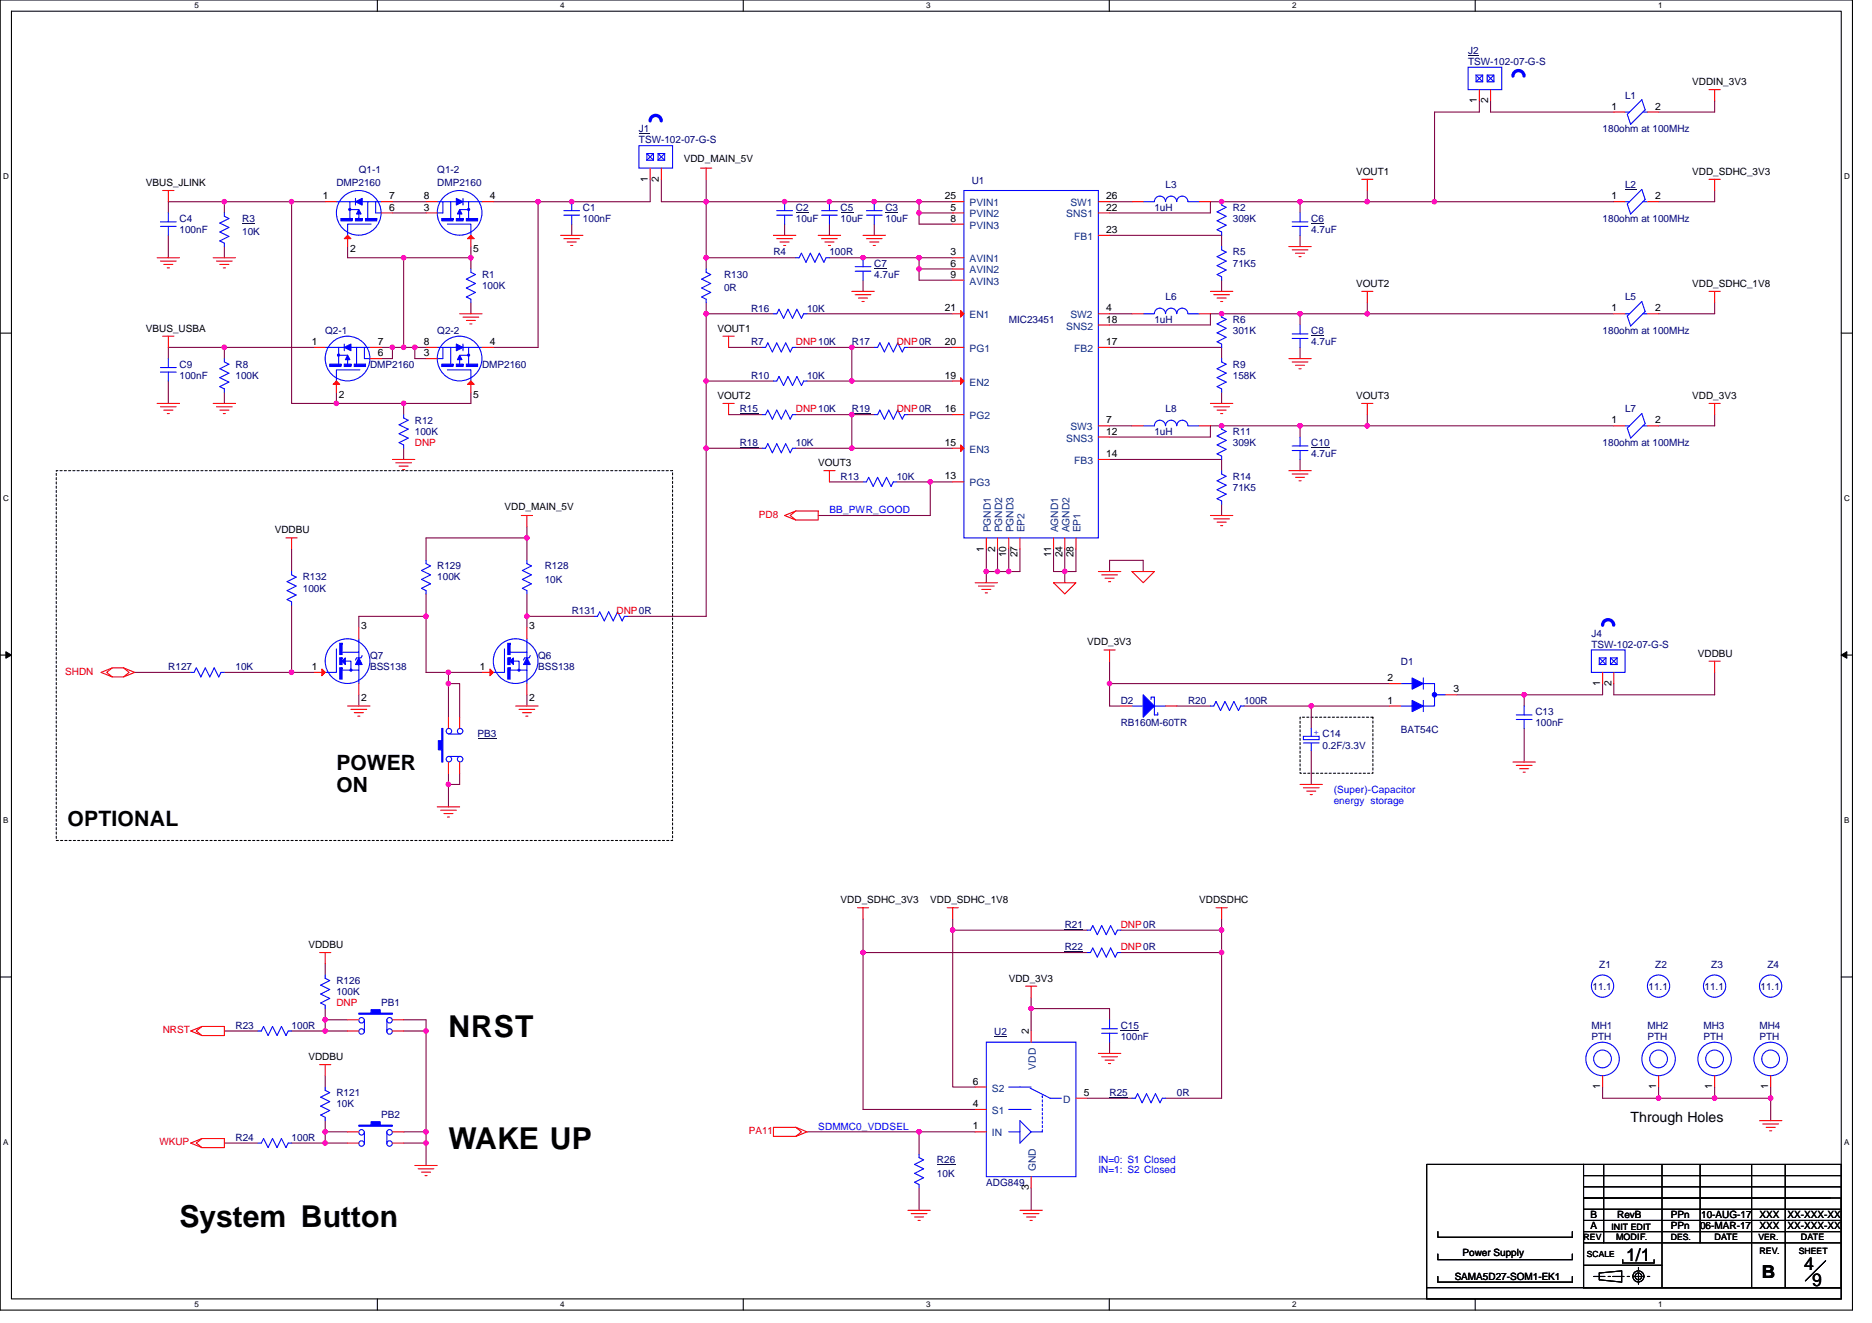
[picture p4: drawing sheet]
<svg xmlns="http://www.w3.org/2000/svg" width="297mm" height="210mm" viewBox="0 0 297 210" stroke-linecap="round" stroke-linejoin="round" font-family="sans-serif">
<path d="M0 0h293.9v207.9h-293.9zM1.8 1.8h290.4v204.3h-290.4z" fill="none" stroke="#000" stroke-width=".17"/>
<g fill="#fff">
<path d="M30.8 .2h.7v1.4h-.7z"/>
<path d="M30.8 206.3h.7v1.4h-.7z"/>
</g>
<path d="M59.9 0v1.8M59.9 206.1v1.8" fill="none" stroke="#000" stroke-width=".17"/>
<g fill="#fff">
<path d="M88.9 .2h.7v1.4h-.7z"/>
<path d="M88.9 206.3h.7v1.4h-.7z"/>
</g>
<path d="M117.9 0v1.8M117.9 206.1v1.8" fill="none" stroke="#000" stroke-width=".17"/>
<g fill="#fff">
<path d="M147 .2h.7v1.4h-.7z"/>
<path d="M147 206.3h.7v1.4h-.7z"/>
</g>
<path d="M176 0v1.8M176 206.1v1.8" fill="none" stroke="#000" stroke-width=".17"/>
<g fill="#fff">
<path d="M205 .2h.7v1.4h-.7z"/>
<path d="M205 206.3h.7v1.4h-.7z"/>
</g>
<path d="M234.1 0v1.8M234.1 206.1v1.8" fill="none" stroke="#000" stroke-width=".17"/>
<g fill="#fff">
<path d="M263.1 .2h.7v1.4h-.7z"/>
<path d="M263.1 206.3h.7v1.4h-.7z"/>
<path d="M.5 27.3h.9v1.4h-.9z"/>
<path d="M292.6 27.3h.9v1.4h-.9z"/>
<path d="M.5 78.4h.9v1.4h-.9z"/>
<path d="M292.6 78.4h.9v1.4h-.9z"/>
</g>
<path d="M0 52.9h1.8M292.2 52.9h1.7" fill="none" stroke="#000" stroke-width=".17"/>
<g fill="#fff">
<path d="M.5 129.5h.8v1.4h-.8z"/>
<path d="M292.6 129.5h.9v1.4h-.9z"/>
</g>
<path d="M0 103.9h1.8M292.2 103.9h1.7" fill="none" stroke="#000" stroke-width=".17"/>
<path d="M.9 103.4l.9 .5-.9 .5zM292.2 103.9l.8-.5v1z" fill="#000" stroke="#000" stroke-width=".16"/>
<g fill="#fff">
<path d="M.5 180.5h.8v1.4h-.8z"/>
<path d="M292.6 180.5h.9v1.4h-.9z"/>
</g>
<g fill="none" stroke="#000" stroke-width=".17">
<path d="M0 155h1.8M292.2 155h1.7M228.2 199v.9h21.3v-.9M228.2 195.4v.9h21.3v-.9M251.3 186.5h40.9M251.3 193.6h40.7M251.3 191.9h40.7M251.3 190.1h39.1M251.3 188.3h40.9M251.3 197.2h40.9M251.3 184.7h-24.9v19.6M251.3 195.4h40.9"/>
<path d="M251.3 184.7h40.9v19.6h-40.9zM251.3 190.1h40.9v14.2h-40.9zM254.5 184.7v12.5M257.5 199.9v.5h5v-.5M263.7 184.7v19.6M269.8 184.7v12.5M277.9 184.7v19.6M283.3 184.7v19.6M226.4 204.3h65.8v1.8h-65.8zM228.2 202.5v.9h21.3v-.9M251.3 200.7h12.4M252.9 202.5h1.8"/>
<path d="M253.8 202l3.5-.4v1.8l-3.5-.3zM255.2 202.5h.3M255.9 202.5h1.8M258.2 202.5h.4M259.1 202.5h1.8M260 201.1v.3M260 202v1.8M261.4 202.5h.4M289.7 200l-3.2 3.2"/>
<circle cx="260" cy="202.5" r=".53"/>
<circle cx="260" cy="202.5" r=".88"/>
</g>
<path d="M8.9 74.7h97.8v58.6h-97.8zM206.3 113.8h11.5v8.9h-11.5z" fill="none" stroke="#000" stroke-width=".17" stroke-dasharray=".3 .3"/>
<g fill="none" stroke="#800040" stroke-width=".17">
<path d="M234.7 16v1.8h-7.1v14.2M236.5 16v1.8h19.6M272.1 16v1.8h-8.9M26.7 37.3v3.6M35.6 32h10.7M35.6 32h-8.9v1.8M35.6 39.1v1.8M35.6 32v1.8M46.3 32h5.3M46.3 32v32h7.1M55.2 39.1v1.8h8.8M62.3 32h5.3"/>
<path d="M62.3 33.8h5.3M74.7 39.1v1.8M78.3 32h7.1M85.4 32v23.1h-7.1M90.7 35.6v1.7M103.2 28.4v3.6h-17.8M104.9 28.4v3.6h7.2M112.1 32h33.7M112.1 28.4v3.6M112.1 32v8.9M124.5 35.6v1.7M131.6 35.6v1.7"/>
<path d="M138.7 35.6v1.7M145.8 32h5.4M145.8 32v1.8M145.8 33.8h5.4M145.8 33.8v1.8h5.4M176.1 37.3h17.7v1.8M176.1 32h3.5M206.3 32h10.7M206.3 32h-14.2v1.8h-16M206.3 37.3v1.8M206.3 32v1.8M217 30.2v1.8"/>
<path d="M217 32h10.6M227.6 32h28.5M272.1 30.2v1.8h-8.9M26.7 56.9v-1.8h8.9v1.8M35.6 55.1h14.2M60.5 55.1h1.8M62.3 55.1h1.7M62.3 55.1v1.8h-1.8M64 40.9v14.2M64 40.9h10.7M64 55.1h1.8M65.8 55.1h1.8"/>
<path d="M65.8 55.1v1.8h1.8M74.7 48v1.8M74.7 40.9v1.8M112.1 49.8v10.7M112.1 40.9v1.8M112.1 48v1.8M112.1 40.9h14.2M112.1 49.8h10.6M115.6 55.1h5.3M126.3 55.1h8.9v5.4M128.1 49.8h23.1M135.2 55.1h3.5"/>
<path d="M136.9 44.5v1.7M144.1 55.1h7.1M145.8 42.7h5.4M145.8 40.9h5.4M145.8 40.9h-14.2M145.8 40.9v1.8M145.8 42.7v1.7h5.4M176.1 49.8h3.5M176.1 55.1h17.7v1.8M193.8 44.5v1.7M206.3 49.8h10.7M206.3 49.8h-14.2v1.8h-16"/>
<path d="M206.3 55.1v1.8M206.3 49.8v1.8M217 48v1.8M217 49.8h39.1M272.1 48v1.8h-8.9M26.7 60.5v3.5M35.6 62.2v1.8M53.4 64h10.6M53.4 62.2v1.8M64 71.1v1.8M64 64v1.8M74.7 62.2v1.8h-10.7"/>
<path d="M112.1 60.5v10.6M112.1 71.1v26.7h-12.5M112.1 71.1h8.8M112.1 60.5h10.6M115.6 65.8h5.3M126.3 65.8h8.9M126.3 71.1h8.9M128.1 60.5h7.1M131.6 76.5h5.3M135.2 60.5h16M135.2 65.8h3.5M135.2 65.8v5.3"/>
<path d="M135.2 71.1h16M142.3 76.5h5.3M144.1 65.8h7.1M147.6 76.5h3.6M147.6 76.5v5.3h-17.8M176.1 67.6h3.5M176.1 72.9h17.7v1.8M193.8 62.2v1.8M206.3 67.6h10.7M206.3 67.6h-14.2v1.7h-16M206.3 72.9v1.8M206.3 67.6v1.7"/>
<path d="M217 65.8v1.8M217 67.6h39.1M272.1 65.8v1.8h-8.9M46.3 96v10.7M46.3 87.1v3.6M67.6 94.2v3.6M67.6 97.8v8.9h3.6M67.6 97.8h-10.7v1.8M83.6 94.2v3.6M83.6 83.6v5.3M83.6 97.8v1.8M83.6 85.3h-16v3.6"/>
<path d="M83.6 97.8h10.7M156.5 87.1v3.6M156.5 90.7h1.8M156.5 90.7v1.8M158.3 87.1v3.6M158.3 90.7h1.8M160.1 87.1v3.6M161.8 87.1v3.6h-1.7M167.2 87.1v3.6h1.7M168.9 87.1v3.6M168.9 90.7v1.8M170.7 87.1v3.6h-1.8"/>
<path d="M176.1 90.7v-1.8h5.3v1.8M193.8 80v1.8M21.4 106.7h8.9M35.6 106.7h14.2M56.9 110.2v1.8M71.2 106.7h5.3M71.2 106.7v1.8M71.2 108.5h1.7v5.3M71.2 108.5v5.3M83.6 110.2v1.8M176.1 104.9v3.6M176.1 108.5v3.5h1.7"/>
<path d="M176.1 108.5h44.4M186.7 112h5.4M197.4 112h10.7M208.1 112v3.6M208.1 119.1v5.4M208.1 112h12.4M231.2 110.2h10.6v1.8M241.8 115.6v5.3M254.3 108.5v1.7h-12.5M272.1 106.7v3.5h-16v-1.7M71.2 122.7v1.8M71.2 124.5v3.5"/>
<path d="M72.9 122.7v1.8h-1.7M51.6 152.9v1.8M136.9 151.1h35.6M136.9 151.1v24.9h17.8M136.9 145.8v5.3M151.2 147.6h21.3M151.2 147.6v24.9h3.5M151.2 145.8v1.8M163.6 158.2v1.8M177.8 151.1h16M193.8 151.1v23.1h-8.8M193.8 147.6v3.5"/>
<path d="M193.8 145.8v1.8h-16M35.6 163.6h5.3M46.3 163.6h5.3M51.6 161.8v1.8M51.6 179.6v1.8M51.6 170.7v1.8M51.6 177.8v1.8M51.6 160v1.8M51.6 161.8h3.6M51.6 163.6h3.6M51.6 179.6h3.6M64 161.8h3.6v1.8"/>
<path d="M64 163.6h3.6M64 179.6h3.6M67.6 163.6v16M67.6 179.6v1.8M128.1 179.6h17.7M145.8 179.6v3.5M145.8 179.6h8.9M163.6 160h12.5v1.8M163.6 160v3.6M172.5 174.2h7.1M176.1 165.4v1.7M254.3 172.5v1.7h8.9"/>
<path d="M263.2 174.2h8.9M263.2 172.5v1.7M272.1 172.5v1.7M272.1 174.2h8.9M281 174.2v3.6M281 172.5v1.7M35.6 181.4h5.3M46.3 181.4h5.3M51.6 181.4h3.6M64 181.4h3.6M67.6 181.4v3.5M145.8 188.5v3.5"/>
<path d="M163.6 188.5v3.5"/>
</g>
<g fill="#f0f" stroke="#f0f" stroke-width=".17">
<circle cx="227.6" cy="32" r=".35"/>
<circle cx="216.9" cy="32" r=".35"/>
<circle cx="206.3" cy="32" r=".35"/>
<circle cx="193.8" cy="32" r=".35"/>
<circle cx="206.3" cy="67.6" r=".35"/>
<circle cx="193.8" cy="67.6" r=".35"/>
<circle cx="145.8" cy="32" r=".35"/>
<circle cx="145.8" cy="33.8" r=".35"/>
<circle cx="136.9" cy="40.9" r=".35"/>
<circle cx="158.3" cy="90.7" r=".35"/>
<circle cx="156.5" cy="90.7" r=".35"/>
<circle cx="160" cy="90.7" r=".35"/>
<circle cx="168.9" cy="90.7" r=".35"/>
<circle cx="135.2" cy="71.1" r=".35"/>
<circle cx="135.2" cy="65.8" r=".35"/>
<circle cx="135.2" cy="60.4" r=".35"/>
<circle cx="135.2" cy="55.1" r=".35"/>
<circle cx="206.3" cy="49.8" r=".35"/>
<circle cx="193.8" cy="49.8" r=".35"/>
<circle cx="216.9" cy="67.6" r=".35"/>
<circle cx="147.6" cy="76.4" r=".35"/>
<circle cx="90.7" cy="32" r=".35"/>
<circle cx="145.8" cy="42.7" r=".35"/>
<circle cx="145.8" cy="40.9" r=".35"/>
<circle cx="241.8" cy="110.2" r=".35"/>
<circle cx="176" cy="108.4" r=".35"/>
<circle cx="208.1" cy="112" r=".35"/>
<circle cx="74.7" cy="40.9" r=".35"/>
<circle cx="85.4" cy="32" r=".35"/>
<circle cx="64" cy="55.1" r=".35"/>
<circle cx="64" cy="40.9" r=".35"/>
<circle cx="65.8" cy="55.1" r=".35"/>
<circle cx="62.3" cy="55.1" r=".35"/>
<circle cx="64" cy="64" r=".35"/>
<circle cx="53.4" cy="64" r=".35"/>
<circle cx="35.6" cy="55.1" r=".35"/>
<circle cx="46.3" cy="32" r=".35"/>
<circle cx="35.6" cy="32" r=".35"/>
<circle cx="281" cy="174.2" r=".35"/>
<circle cx="272.1" cy="174.2" r=".35"/>
<circle cx="263.2" cy="174.2" r=".35"/>
<circle cx="112" cy="32" r=".35"/>
<circle cx="112" cy="40.9" r=".35"/>
<circle cx="67.6" cy="181.3" r=".35"/>
<circle cx="51.6" cy="163.6" r=".35"/>
<circle cx="51.6" cy="181.3" r=".35"/>
<circle cx="67.6" cy="179.6" r=".35"/>
<circle cx="67.6" cy="163.6" r=".35"/>
<circle cx="131.6" cy="32" r=".35"/>
<circle cx="124.5" cy="32" r=".35"/>
<circle cx="138.7" cy="32" r=".35"/>
<circle cx="51.6" cy="179.6" r=".35"/>
<circle cx="112" cy="60.4" r=".35"/>
<circle cx="112" cy="49.8" r=".35"/>
<circle cx="51.6" cy="161.8" r=".35"/>
<circle cx="67.6" cy="97.8" r=".35"/>
<circle cx="71.1" cy="124.4" r=".35"/>
<circle cx="71.1" cy="106.7" r=".35"/>
<circle cx="71.1" cy="108.4" r=".35"/>
<circle cx="83.6" cy="85.3" r=".35"/>
<circle cx="112" cy="71.1" r=".35"/>
<circle cx="83.6" cy="97.8" r=".35"/>
<circle cx="46.3" cy="106.7" r=".35"/>
<circle cx="145.8" cy="179.6" r=".35"/>
<circle cx="193.8" cy="147.6" r=".35"/>
<circle cx="163.6" cy="160" r=".35"/>
<circle cx="193.8" cy="151.1" r=".35"/>
<circle cx="151.2" cy="147.6" r=".35"/>
<circle cx="136.9" cy="151.1" r=".35"/>
<circle cx="216.9" cy="49.8" r=".35"/>
</g>
<g fill="none" stroke="#f00" stroke-width=".17">
<path d="M271.2 14.2h1.8M272.1 14.2v1.8M25.8 30.2h1.8M26.7 30.2v1.8M67.6 32h1.8M67.6 33.8h1.8M74.7 37.3v1.8M76.5 32h1.8M88.9 37.3h3.6M89.5 37.9h2.5M90 38.4h1.4M90.5 38.9h.4"/>
<path d="M111.2 26.7h1.7M112.1 26.7v1.7M122.7 37.3h3.6M123.2 37.9h2.5M123.8 38.4h1.4M124.3 38.9h.4M124.5 32h.1M124.5 35.6h.1M129.8 37.3h3.6M130.4 37.9h2.5M130.9 38.4h1.4M131.4 38.9h.4"/>
<path d="M136.9 37.3h3.6M137.5 37.9h2.5M138 38.4h1.4M138.6 38.9h.3M204.5 39.1h3.6M205 39.6h2.5M216.1 28.4h1.7M217 28.4v1.8M271.2 28.4h1.8M272.1 28.4v1.8M24.9 40.9h3.6M25.5 41.4h2.5"/>
<path d="M25.8 53.3h1.8M26 42h1.4M26.5 42.5h.4M26.7 53.3v1.8M33.8 40.9h3.6M34.4 41.4h2.4M34.9 42h1.4M35.4 42.5h.4M35.6 56.9h.1M72.9 49.8h3.6M73.5 50.3h2.5M74 50.8h1.4"/>
<path d="M74.5 51.4h.4M112.1 48h.1M112.1 42.7h.1M114.7 53.3h1.8M115.6 53.3v1.8M122.7 49.8h.1M128.1 49.8h.1M135.2 46.2h3.5M135.7 46.8h2.5M136.2 47.3h1.5M136.8 47.8h.3M192.1 46.2h3.5"/>
<path d="M192.6 46.8h2.5M193.1 47.3h1.5M193.7 47.8h.3M193.8 56.9h.1M204.5 56.9h3.6M205 57.4h2.5M205.6 40.2h1.4M205.6 58h1.4M206.1 40.7h.4M206.1 58.5h.4M216.1 46.2h1.7M217 46.2v1.8"/>
<path d="M271.2 46.2h1.8M272.1 46.2v1.8M24.9 64h3.6M25.5 64.5h2.5M26 65.1h1.4M26.5 65.6h.4M33.8 64h3.6M34.4 64.5h2.4M34.9 65.1h1.4M35.4 65.6h.4M35.6 62.2h.1M62.3 72.9h3.5"/>
<path d="M62.8 73.4h2.5M63.3 74h1.5M63.9 74.5h.3M114.7 64h1.8M115.6 64v1.8M130.7 74.7h1.8M131.6 74.7v1.8M192.1 64h3.5M192.6 64.5h2.5M193.1 65.1h1.5M193.7 65.6h.3M193.8 62.2h.1"/>
<path d="M193.8 67.6h.1M193.8 72.9h.1M204.5 74.7h3.6M205 75.2h2.5M205.6 75.7h1.4M206.1 76.3h.4M216.1 64h1.7M217 64v1.8M271.2 64h1.8M272.1 64v1.8M45.4 85.3h1.8M46.3 85.3v1.8"/>
<path d="M46.3 90.7h.1M46.3 96h.1M82.7 81.8h1.8M83.6 81.8v1.8M94.3 97.8h.1M99.6 97.8h.1M124.5 81.8l1.8-.7h3.5v1.4h-3.5zM126.3 81.1l-.9 .7 .9 .7M154.7 92.5h3.6M155.3 93h2.5M155.8 93.5h1.4M156.3 94.1h.4"/>
<path d="M167.2 92.5h3.5l-1.8 1.7zM174.3 90.7h3.5M174.8 91.2h2.5M175.3 91.7h1.5M175.9 92.3h.3M179.6 90.7h3.6l-1.8 1.8zM192.1 81.8h3.5M192.6 82.3h2.5M193.1 82.8h1.5M193.7 83.4h.3M17.8 106l-.9 .7 .9 .7-1.8-.7 1.8-.7h1.8M19.6 106l.9 .7-.9 .7"/>
<path d="M19.6 106l1.8 .7-1.8 .7h-1.8M55.2 112h3.5M55.7 112.5h2.5M56.2 113.1h1.5M56.8 113.6h.3M81.8 112h3.6M82.4 112.5h2.5M82.9 113.1h1.4M83.4 113.6h.4M175.2 103.1h1.7M176.1 103.1v1.8M220.5 112h1.8"/>
<path d="M220.5 108.5h1.8M229.4 110.2h1.8M271.2 104.9h1.8M272.1 104.9v1.8M69.4 128h3.5M69.9 128.5h2.5M70.4 129.1h1.5M71 129.6h.3M206.3 124.5h3.5M206.8 125h2.5M207.3 125.5h1.5M207.9 126.1h.3"/>
<path d="M240.1 120.9h3.5M240.6 121.4h2.5M241.1 122h1.5M241.7 122.5h.3M50.7 151.1h1.8M51.6 151.1v1.8M51.6 154.7h.1M136.1 144h1.7M136.9 144v1.8M150.3 144h1.8M151.2 144v1.8M162.7 156.5h1.8"/>
<path d="M163.6 156.5v1.7M193 144h1.7M193.8 144v1.8M30.3 163.6l1.7-.7h3.6v1.4h-3.6zM32 162.9l-.8 .7 .8 .7M40.9 163.6h.1M46.3 163.6h.1M50.7 168.9h1.8M51.6 160h.1M51.6 168.9v1.8M126.3 178.9l.9 .7-.9 .7M126.3 178.9l1.8 .7-1.8 .7"/>
<path d="M126.3 178.9h-3.6v1.4h3.6M154.7 172.5h1.8M154.7 176h1.8M154.7 179.6h1.8M163.6 163.6v1.8M170.7 174.2h1.8M174.3 167.1h3.5M174.8 167.7h2.5M175.3 168.2h1.5M175.9 168.7h.3M176.1 161.8h.1M176.1 165.4h.1"/>
<path d="M272.1 170.7v1.8M279.2 177.8h3.5M279.7 178.3h2.5M280.2 178.9h1.5M280.8 179.4h.3M30.3 181.4l1.7-.8h3.6v1.5h-3.6zM32 180.6l-.8 .8 .8 .7M65.8 184.9h3.6M66.4 185.4h2.5M66.9 186h1.4M67.4 186.5h.4M144.1 192h3.5"/>
<path d="M144.6 192.6h2.5M145.1 193.1h1.5M145.7 193.6h.3M161.8 192h3.6M162.4 192.6h2.5M162.9 193.1h1.4M163.4 193.6h.4M163.6 186.7v1.8"/>
</g>
<g fill="none" stroke="#00f" stroke-width=".17">
<path d="M69.4 32h2.1v2.7M70.3 32v1.8h-.9M71 35.6h3.7v1.7M71.5 32h.9M72.9 34v.7M72.9 33.3h1.3M73.5 31.5v1M73.5 32h.9M74.4 33.4v1.3M76.5 32h-2.1v1.1M123.3 34.1h2.4M123.3 33.4h2.4"/>
<path d="M124.5 32v1.4M124.5 34.1v1.5M257.8 32h.8M258.2 32.4l2.3-2.3 .5 1.5-2.3 2.4zM260.7 32h.7M35.6 56.9v.5l.7 .4-1.4 .7 1.4 .7-1.4 .7 1.4 .7-1.4 .7 .7 .4v.5M112.1 42.7v.5l.7 .4-1.5 .7 1.5 .7-1.5 .7 1.5 .7-1.5 .7 .8 .4v.5M122.7 49.8h.6l.3-.7 .7 1.4 .7-1.4 .7 1.4 .7-1.4 .8 1.4 .3-.7h.6M193.8 56.9v.5l.8 .4-1.5 .7 1.5 .7-1.5 .7 1.5 .7-1.5 .7 .7 .4v.5M193.8 67.6v.5l.8 .4-1.5 .7 1.5 .7-1.5 .7 1.5 .7-1.5 .7 .7 .4v.5M46.3 90.7v.5l.7 .4-1.5 .7 1.5 .7-1.5 .7 1.5 .7-1.5 .7 .8 .4v.5M94.3 97.8h.5l.4-.7 .7 1.4 .7-1.4 .7 1.4 .7-1.4 .7 1.4 .4-.7h.5"/>
<path d="M222.3 112h1.8M222.3 108.5h1.8M225.8 111.1v1.8M225.8 107.6v1.7M225.8 108.5h1.8v3.5h-1.8M227.6 110.2h1.8M51.6 154.7v.5l.7 .4-1.4 .7 1.4 .7-1.4 .7 1.4 .7-1.4 .7 .7 .4v.5M40.9 163.6h.6l.3-.7 .7 1.4 .7-1.4 .8 1.4 .7-1.4 .7 1.4 .3-.7h.6M156.5 165.4h14.2v21.3h-14.2zM160.1 172.5h3.5M160.1 176h3.5M160.1 179.6h1.7"/>
<path d="M161.8 177.8l1.8 1.8-1.8 1.8zM163.4 172.6l3.2 1.6h1.8M163.6 179.6h1.8M163.6 172.5h.1M174.8 163.9h2.5M174.8 163.2h2.5M176.1 161.8v1.4M176.1 163.9v1.5"/>
<circle cx="72.9" cy="33.8" r="3.5"/>
<circle cx="263.2" cy="156.5" r="1.77"/>
<circle cx="272.1" cy="168" r="1.41"/>
<circle cx="272.1" cy="168" r="2.66"/>
</g>
<path d="M165.4 179.6v-5.7M165.4 173.9h.1" fill="none" stroke="#00f" stroke-width=".17" stroke-dasharray=".3 .3"/>
<path d="M126.3 33.6h2M157.8 164.5h2M177.8 163.4h3" fill="none" stroke="#000080" stroke-width=".16"/>
<path d="M254.3 99.2a.88 .88 0 0 1 .9-.9 .88 .88 0 0 1 .8 .9" fill="none" stroke="#00f" stroke-width=".53"/>
<g fill="#00f" stroke="#00f" stroke-width=".17">
<path d="M224.1 111.1l1.7 .9-1.7 .9z" fill-rule="evenodd"/>
<path d="M224.1 107.6l1.7 .9-1.7 .8z" fill-rule="evenodd"/>
<path d="M72.9 33.3l.4 .7h-.7z" fill-rule="evenodd"/>
<path d="M70.1 34.7v.3h1.8v-.3z" fill-rule="evenodd"/>
<path d="M74 34.7v.3h1.8v-.3z" fill-rule="evenodd"/>
<path d="M72.4 34.7v.3h1.1v-.3z" fill-rule="evenodd"/>
<path d="M72.4 31.5l1.1 .5-1.1 .5z" fill-rule="evenodd"/>
<circle cx="227.6" cy="110.2" r=".35"/>
<circle cx="74.4" cy="33.2" r=".17"/>
</g>
<path d="M74.2 37.9l.5-.6 .5 .6z" fill="#f00" stroke="#f00" stroke-width=".17"/>
<path d="M257.8 30h1.8v.1h-1.8z" fill="#000080"/>
<path d="M256.1 17.8h1.7M261.4 17.8h1.8M206.3 33.8h.1M206.3 37.3h.1M256.1 32h1.7M261.4 32h1.8M172.5 147.6h.1M177.8 147.6h.1M254.3 170.7v1.8" fill="none" stroke="#f00" stroke-width=".17"/>
<g fill="none" stroke="#00f" stroke-width=".17">
<path d="M257.8 17.8h.8M258.2 18.1l2.3-2.3 .5 1.6-2.3 2.3zM260.7 17.8h.7M101.4 23.1h5.3v3.6h-5.3zM102.6 24.4l1.1 1M102.6 24.4h1.1v1h-1.1zM103.7 24.4l-1.1 1M104.4 24.4h1.1v1h-1.1zM104.4 24.4l1.1 1M105.5 24.4l-1.1 1M205 35.9h2.5M205 35.2h2.5"/>
<path d="M206.3 33.8v1.4M206.3 35.9v1.4M172.5 147.6h.5l.4-.7 .7 1.4 .7-1.4 .7 1.4 .7-1.4 .8 1.4 .3-.7h.5"/>
<circle cx="254.3" cy="168" r="1.41"/>
<circle cx="254.3" cy="168" r="2.66"/>
</g>
<path d="M208.1 35.4h2M168.9 147.4h3" fill="none" stroke="#000080" stroke-width=".16"/>
<path d="M101.4 21.1h1.7v.2h-1.7z" fill="#000080"/>
<g fill="none" stroke="#f00" stroke-width=".17">
<path d="M26.7 33.8h.1M26.7 37.3h.1M35.6 39.1h.1M35.6 33.8h.1M51.6 32h1.8M55.2 37.3v1.8M60.5 32h1.8M60.5 33.8h1.8M103.2 26.7v1.7M104.9 26.7v1.7M138.7 32h.1M138.7 35.6h.1"/>
<path d="M151.2 32h1.7M151.2 33.8h1.7M151.2 35.6h1.7M174.3 32h1.8M174.3 33.8h1.8M174.3 37.3h1.8M193.8 39.1h.1M193.8 32h.1M193.8 37.3h.1M26.7 56.9h.1M67.6 55.1h1.8M67.6 56.9h1.8"/>
<path d="M76.5 55.1h1.8M126.3 40.9h.1M131.6 40.9h.1M136.9 40.9h.1M136.9 44.4h.1M138.7 55.1h.1M144.1 55.1h.1M151.2 40.9h1.7M151.2 42.7h1.7M151.2 44.4h1.7M151.2 55.1h1.7M151.2 49.8h1.7"/>
<path d="M174.3 49.8h1.8M174.3 51.6h1.8M174.3 55.1h1.8M179.6 49.8h1.8M190.3 49.8h1.8M193.8 49.8h.1M193.8 55.1h.1M193.8 44.4h.1M206.3 51.6h.1M206.3 55.1h.1M26.7 60.5h.1M74.7 60.5v1.7"/>
<path d="M122.7 60.5h.1M128.1 60.5h.1M136.9 76.5h.1M138.7 65.8h.1M142.3 76.5h.1M144.1 65.8h.1M151.2 65.8h1.7M151.2 76.5h1.7M151.2 60.5h1.7M151.2 71.1h1.7M174.3 67.6h1.8M174.3 69.3h1.8"/>
<path d="M174.3 72.9h1.8M179.6 67.6h1.8M190.3 67.6h1.8M56.9 99.6v1.7M67.6 88.9h.1M67.6 94.2h.1M83.6 94.2h.1M83.6 88.9h.1M83.6 99.6v1.7M156.5 85.3v1.8M158.3 85.3v1.8M160.1 85.3v1.8"/>
<path d="M161.8 85.3v1.8M167.2 85.3v1.8M168.9 85.3v1.8M170.7 85.3v1.8M49.8 106.7h1.8M56.9 108.5v1.7M76.5 106.7h1.8M83.6 108.5v1.7M208.1 115.6h.1M208.1 119.1h.1M254.3 106.7v1.8M256.1 106.7v1.8"/>
<path d="M51.6 172.5h.1M51.6 177.8h.1M179.6 174.2h.1M185 174.2h.1M263.2 170.7v1.8M281 170.7v1.8M40.9 181.4h.1M46.3 181.4h.1"/>
</g>
<g fill="none" stroke="#00f" stroke-width=".17">
<path d="M233 10.7h5.3v3.5h-5.3zM234.2 11.9l1.1 1.1M234.2 11.9h1.1v1.1h-1.1zM235.3 11.9l-1.1 1.1M236 11.9h1v1.1h-1zM236 11.9l1 1.1M237 11.9l-1 1.1M25.5 35.9h2.5M25.5 35.2h2.5M26.7 33.8v1.4M26.7 35.9v1.4M35.6 33.8v.5l.7 .4-1.4 .7 1.4 .7-1.4 .7 1.4 .7-1.4 .7 .7 .4v.5"/>
<path d="M53.4 32h2.1v1.1M55.5 33.4v1.3M55.5 32h.9M55.7 33.3h1.2M56.4 31.5v1M56.9 34v.7M57.5 32h.9M58.9 35.6h-3.7v1.7M59.6 32v1.8h.9M60.5 32h-2.1v2.7M137.5 34.1h2.5M137.5 33.4h2.5"/>
<path d="M138.7 32v1.4M138.7 34.1v1.5M152.9 30.2h21.4v55.1h-21.4zM193.8 39.1v.5l.8 .4-1.5 .7 1.5 .7-1.5 .7 1.5 .7-1.5 .8 .7 .3v.6M193.8 32v.5l.8 .4-1.5 .7 1.5 .7-1.5 .7 1.5 .7-1.5 .7 .7 .4v.5M25.5 59h2.5M25.5 58.3h2.5M26.7 56.9v1.4M26.7 59v1.5M69.4 55.1h2.1v2.7M70.3 55.1v1.8h-.9M71 58.7h3.7v1.8"/>
<path d="M71.5 55.1h.9M72.9 57.1v.7M72.9 56.4h1.3M73.5 54.6v1M73.5 55.1h.9M74.4 56.5v1.3M76.5 55.1h-2.1v1.1M126.3 40.9h.5l.4-.7 .7 1.4 .7-1.4 .7 1.4 .7-1.4 .7 1.4 .4-.7h.5M135.7 43h2.5M135.7 42.3h2.5M136.9 40.9v1.4M136.9 43v1.5"/>
<path d="M138.7 55.1h.6l.3-.7 .7 1.4 .7-1.4 .7 1.4 .7-1.4 .8 1.4 .3-.7h.6M181.4 49.8h1.8M183.2 49.8a.88 .88 0 0 1 .9-.9 .88 .88 0 0 1 .8 .9 .89 .89 0 0 1 .9-.9 .89 .89 0 0 1 .9 .9 .89 .89 0 0 1 .9-.9 .89 .89 0 0 1 .9 .9M188.5 49.8h1.8M193.8 49.8v.5l.8 .4-1.5 .7 1.5 .7-1.5 .7 1.5 .7-1.5 .7 .7 .4v.5M205 53.7h2.5M205 53h2.5M206.3 51.6v1.4M206.3 53.7v1.4M122.7 60.5h.6l.3-.8 .7 1.5 .7-1.5 .7 1.5 .7-1.5 .8 1.5 .3-.7h.6M136.9 76.5h.6l.3-.8 .8 1.5 .7-1.5 .7 1.5 .7-1.5 .7 1.5 .3-.7h.6M138.7 65.8h.6l.3-.7 .7 1.4 .7-1.4 .7 1.4 .7-1.4 .8 1.4 .3-.7h.6"/>
<path d="M181.4 67.6h1.8a.88 .88 0 0 1 .8-.9 .88 .88 0 0 1 .9 .8 .89 .89 0 0 1 .9-.8 .89 .89 0 0 1 .9 .8 .9 .9 0 0 1 .9-.8 .9 .9 0 0 1 .9 .9h1.8M67.6 88.9v.5l.7 .4-1.4 .7 1.4 .7-1.4 .7 1.4 .7-1.4 .7 .7 .4v.5M83.6 88.9v.5l.7 .4-1.4 .7 1.4 .7-1.4 .7 1.4 .7-1.4 .7 .7 .4v.5M53.4 103v3.7h-1.8M54.3 106.3h1.2M54.8 104.9h.9v1.3M55.9 106.3h1v2.2M56.9 103.5v.9M56.9 105.4v.9M56.9 101.3v2.2h-2.6M57.5 104l-.2 .4h-.7l-.2 .3M80 103v3.7h-1.7"/>
<path d="M80.9 106.3h1.3M81.5 104.9h.9v1.3M82.5 106.3h1.1v2.2M83.6 103.5v.9M83.6 105.4v.9M83.6 101.3v2.2h-2.7M84.1 104l-.1 .4h-.8l-.1 .3M206.8 117.9h2.5M206.8 116.8h2.5v.5h-2.5zM208.1 117.9v1.2M208.1 115.6v1.2M252.5 103.1h5.3v3.6h-5.3z"/>
<path d="M253.8 104.4h1v1h-1zM253.8 104.4l1 1M254.8 104.4l-1 1M255.5 104.4l1.1 1M255.5 104.4h1.1v1h-1.1zM256.6 104.4l-1.1 1M51.6 172.5v.5l.7 .4-1.4 .7 1.4 .7-1.4 .7 1.4 .7-1.4 .7 .7 .4v.5M179.6 174.2h.5l.4-.7 .7 1.5 .7-1.5 .7 1.5 .7-1.5 .8 1.5 .3-.8h.6M40.9 181.4h.6l.3-.8 .7 1.5 .7-1.5 .8 1.5 .7-1.5 .7 1.5 .3-.7h.6"/>
<circle cx="56.9" cy="33.8" r="3.5"/>
<circle cx="72.9" cy="56.9" r="3.5"/>
<circle cx="55.1" cy="104.9" r="3.5"/>
<circle cx="81.8" cy="104.9" r="3.5"/>
<circle cx="272.1" cy="156.5" r="1.77"/>
<circle cx="263.2" cy="168" r="1.41"/>
<circle cx="263.2" cy="168" r="2.66"/>
<circle cx="280.9" cy="168" r="1.41"/>
<circle cx="281" cy="168" r="2.66"/>
</g>
<g fill="#00f" stroke="#00f" stroke-width=".17">
<path d="M72.9 56.4l.4 .7h-.7z" fill-rule="evenodd"/>
<path d="M70.1 57.8v.3h1.8v-.3z" fill-rule="evenodd"/>
<path d="M74 57.8v.3h1.8v-.3z" fill-rule="evenodd"/>
<path d="M72.4 57.8v.3h1.1v-.3z" fill-rule="evenodd"/>
<path d="M72.4 54.6l1.1 .5-1.1 .5z" fill-rule="evenodd"/>
<path d="M81.5 104.4v1l-.6-.5z" fill-rule="evenodd"/>
<path d="M80.6 102.1v1.7h.3v-1.7z" fill-rule="evenodd"/>
<path d="M80.6 106v1.7h.3v-1.7z" fill-rule="evenodd"/>
<path d="M80.6 104.4v1h.3v-1z" fill-rule="evenodd"/>
<path d="M83.6 104.4l.5 1h-1z" fill-rule="evenodd"/>
<path d="M54.8 104.4v1l-.5-.5z" fill-rule="evenodd"/>
<path d="M53.9 102.1v1.7h.4v-1.7z" fill-rule="evenodd"/>
<path d="M53.9 106v1.7h.4v-1.7z" fill-rule="evenodd"/>
<path d="M53.9 104.4v1h.4v-1z" fill-rule="evenodd"/>
<path d="M56.9 104.4l.6 1h-1.1z" fill-rule="evenodd"/>
<path d="M56.9 33.3l.4 .7h-.7z" fill-rule="evenodd"/>
<path d="M58 34.7v.3h1.8v-.3z" fill-rule="evenodd"/>
<path d="M54.1 34.7v.3h1.8v-.3z" fill-rule="evenodd"/>
<path d="M56.4 34.7v.3h1.1v-.3z" fill-rule="evenodd"/>
<path d="M56.4 32l1.1-.5v1z" fill-rule="evenodd"/>
<circle cx="74.4" cy="56.3" r=".17"/>
<circle cx="82.4" cy="106.3" r=".17"/>
<circle cx="55.7" cy="106.3" r=".17"/>
<circle cx="55.5" cy="33.2" r=".17"/>
</g>
<g fill="#f00" stroke="#f00" stroke-width=".17">
<path d="M74.2 61l.5-.5 .5 .5z"/>
<path d="M77.7 106.2l.6 .5-.6 .5z"/>
<path d="M51.1 106.2l.5 .5-.5 .5z"/>
<path d="M152.4 49.3l.5 .5-.5 .5z"/>
<path d="M152.4 59.9l.5 .6-.5 .5z"/>
<path d="M152.4 70.6l.5 .5-.5 .5z"/>
<path d="M54.6 37.9l.6-.6 .5 .6z"/>
</g>
<path d="M38.4 35.4h2.1M140.5 33.6h2M138.7 42.5h2.1M208.1 53.2h2M135.2 65.6h2.9M176.1 174.1h2.9" fill="none" stroke="#000080" stroke-width=".16"/>
<path d="M103.2 19.2a.88 .88 0 0 1 .8-.9 .88 .88 0 0 1 .9 .9M240.1 12.1a.88 .88 0 0 1 .8-.9 .88 .88 0 0 1 .9 .9" fill="none" stroke="#00f" stroke-width=".53"/>
<path d="M233 8.7h1.7v.1h-1.7z" fill="#000080"/>
<g fill="none" stroke="#f00" stroke-width=".17">
<path d="M234.7 14.2v1.8M236.5 14.2v1.8M90.7 32h.1M90.7 35.6h.1M131.6 32h.1M131.6 35.6h.1M179.6 32h1.8M190.3 32h1.8M49.8 55.1h1.8M58.7 55.1h1.8M58.7 56.9h1.8M74.7 42.7h.1"/>
<path d="M74.7 48h.1M120.9 55.1h.1M126.3 55.1h.1M256.1 49.8h1.7M261.4 49.8h1.8M53.4 60.5v1.7M64 65.8h.1M64 71.1h.1M120.9 65.8h.1M120.9 71.1h.1M126.3 65.8h.1M126.3 71.1h.1"/>
<path d="M193.8 74.7h.1M206.3 69.3h.1M206.3 72.9h.1M256.1 67.6h1.7M261.4 67.6h1.8M193.8 80h.1M30.3 106.7h.1M35.6 106.7h.1M71.2 113.8v1.8M72.9 113.8v1.8M177.8 112h1.8M185 112h1.7"/>
<path d="M192.1 112h.1M197.4 112h.1M241.8 112h.1M241.8 115.6h.1M71.2 120.9v1.8M72.9 120.9v1.8M172.5 151.1h.1M177.8 151.1h.1M55.2 179.6h1.7M55.2 161.8h1.7M55.2 163.6h1.7M62.3 179.6h1.7"/>
<path d="M62.3 161.8h1.7M62.3 163.6h1.7M55.2 181.4h1.7M62.3 181.4h1.7M145.8 188.5h.1M145.8 183.1h.1"/>
</g>
<g fill="none" stroke="#00f" stroke-width=".17">
<path d="M89.5 34.1h2.5M89.5 33.4h2.5M90.7 32v1.4M90.7 34.1v1.5M130.4 34.1h2.5M130.4 33.4h2.5M131.6 32v1.4M131.6 34.1v1.5M181.4 32h1.8M188.5 32a.89 .89 0 0 0-.9-.9 .89 .89 0 0 0-.9 .9 .89 .89 0 0 0-.9-.9 .89 .89 0 0 0-.9 .9 .88 .88 0 0 0-.8-.9 .88 .88 0 0 0-.9 .9M188.5 32h1.8M51.6 55.1h2.1v1.1"/>
<path d="M53.7 55.1h.9M53.7 56.5v1.3M53.9 56.4h1.3M54.6 54.6v1M55.2 57.1v.7M55.7 55.1h.9M57.1 58.7h-3.7v1.8M57.8 55.1v1.8h.9M58.7 55.1h-2.1v2.7M74.7 42.7v.5l.7 .4-1.4 .7 1.4 .7-1.4 .7 1.4 .7-1.4 .7 .7 .4v.5M120.9 55.1h.6l.3-.7 .8 1.4 .7-1.4 .7 1.4 .7-1.4 .7 1.4 .3-.7h.6M257.8 49.8h.8"/>
<path d="M258.2 50.1l2.3-2.3 .5 1.6-2.3 2.3zM260.7 49.8h.7M64 65.8v.5l.8 .4-1.5 .7 1.5 .7-1.5 .7 1.5 .7-1.5 .7 .7 .4v.5M120.9 65.8h.6l.3-.7 .8 1.4 .7-1.4 .7 1.4 .7-1.4 .7 1.4 .3-.7h.6M120.9 71.1h.6l.3-.7 .8 1.4 .7-1.4 .7 1.4 .7-1.4 .7 1.4 .3-.7h.6M193.8 74.7v.5l.8 .4-1.5 .7 1.5 .7-1.5 .7 1.5 .7-1.5 .7 .7 .4v.5M205 71.5h2.5M205 70.8h2.5M206.3 69.3v1.5M206.3 71.5v1.4M257.8 67.6h.8M258.2 67.9l2.3-2.3 .5 1.6-2.3 2.3z"/>
<path d="M260.7 67.6h.7M30.3 106.7h.5l.4-.7 .7 1.4 .7-1.4 .7 1.4 .7-1.4 .7 1.4 .4-.7h.5M71.2 116.5h1.9M179.6 112h1.8M182.6 111v-.4h.6v1.4M183.2 112h1.8M183.2 112v1.4h.5v-.3M192.1 112h.5l.4-.7 .7 1.4 .7-1.4 .7 1.4 .7-1.4 .7 1.4 .4-.7h.5M240.6 114.2h2.5M240.6 113.4h2.5M241.8 112v1.4M241.8 114.2v1.4"/>
<path d="M71.2 120h1.9M172.5 151.1h.5l.4-.7 .7 1.4 .7-1.4 .7 1.4 .7-1.4 .8 1.4 .3-.7h.5M57.8 179.6v1.9M57.8 161.8v1.9M61.4 179.6v1.9M61.4 161.8v1.9M145.8 183.1v.6l.8 .3-1.5 .7 1.5 .7-1.5 .8 1.5 .7-1.5 .7 .7 .3v.6"/>
<circle cx="55.1" cy="56.9" r="3.5"/>
<circle cx="71.2" cy="116" r=".43"/>
<circle cx="73" cy="116" r=".43"/>
<circle cx="71.2" cy="120.4" r=".43"/>
<circle cx="73" cy="120.4" r=".43"/>
<circle cx="254.3" cy="156.5" r="1.77"/>
<circle cx="281" cy="156.5" r="1.77"/>
<circle cx="57.4" cy="161.9" r=".43"/>
<circle cx="57.4" cy="179.6" r=".43"/>
<circle cx="57.4" cy="163.6" r=".43"/>
<circle cx="61.8" cy="161.9" r=".43"/>
<circle cx="61.8" cy="179.6" r=".43"/>
<circle cx="61.8" cy="163.6" r=".43"/>
<circle cx="57.4" cy="181.4" r=".43"/>
<circle cx="61.8" cy="181.4" r=".43"/>
</g>
<g fill="#00f" stroke="#00f" stroke-width=".17">
<path d="M55.2 56.4l.3 .7h-.7z" fill-rule="evenodd"/>
<path d="M56.2 57.8v.3h1.8v-.3z" fill-rule="evenodd"/>
<path d="M52.3 57.8v.3h1.8v-.3z" fill-rule="evenodd"/>
<path d="M54.6 57.8v.3h1.1v-.3z" fill-rule="evenodd"/>
<path d="M54.6 55.1l1.1-.5v1z" fill-rule="evenodd"/>
<path d="M56.9 178.5h2v-.5h1.4v.5h2v.2h-5.4z" fill-rule="evenodd"/>
<path d="M70.1 115.6h.2v5.3h-.2v-1.9h-.5v-1.5h.5z" fill-rule="evenodd"/>
<path d="M56.9 160.7h2v-.5h1.4v.5h2v.2h-5.4z" fill-rule="evenodd"/>
<path d="M181.4 110.2l1.8 1.8-1.8 1.8z" fill-rule="evenodd"/>
<circle cx="53.7" cy="56.3" r=".17"/>
</g>
<path d="M52.8 61l.6-.5 .5 .5z" fill="#f00" stroke="#f00" stroke-width=".17"/>
<path d="M133.4 33.6h2M117.4 71h2.9M117.4 65.6h2.9M208.1 71h2.9M75.8 117.2h3M168.9 151h3M148.7 184.8h2.9" fill="none" stroke="#000080" stroke-width=".16"/>
<g fill="#f0f" stroke="#f0f" stroke-width=".17">
<circle cx="227.6" cy="32" r=".35"/>
<circle cx="216.9" cy="32" r=".35"/>
<circle cx="206.3" cy="32" r=".35"/>
<circle cx="193.8" cy="32" r=".35"/>
<circle cx="206.3" cy="67.6" r=".35"/>
<circle cx="193.8" cy="67.6" r=".35"/>
<circle cx="145.8" cy="32" r=".35"/>
<circle cx="145.8" cy="33.8" r=".35"/>
<circle cx="136.9" cy="40.9" r=".35"/>
<circle cx="158.3" cy="90.7" r=".35"/>
<circle cx="156.5" cy="90.7" r=".35"/>
<circle cx="160" cy="90.7" r=".35"/>
<circle cx="168.9" cy="90.7" r=".35"/>
<circle cx="135.2" cy="71.1" r=".35"/>
<circle cx="135.2" cy="65.8" r=".35"/>
<circle cx="135.2" cy="60.4" r=".35"/>
<circle cx="135.2" cy="55.1" r=".35"/>
<circle cx="206.3" cy="49.8" r=".35"/>
<circle cx="193.8" cy="49.8" r=".35"/>
<circle cx="216.9" cy="67.6" r=".35"/>
<circle cx="147.6" cy="76.4" r=".35"/>
<circle cx="90.7" cy="32" r=".35"/>
<circle cx="145.8" cy="42.7" r=".35"/>
<circle cx="145.8" cy="40.9" r=".35"/>
<circle cx="241.8" cy="110.2" r=".35"/>
<circle cx="176" cy="108.4" r=".35"/>
<circle cx="208.1" cy="112" r=".35"/>
<circle cx="74.7" cy="40.9" r=".35"/>
<circle cx="85.4" cy="32" r=".35"/>
<circle cx="64" cy="55.1" r=".35"/>
<circle cx="64" cy="40.9" r=".35"/>
<circle cx="65.8" cy="55.1" r=".35"/>
<circle cx="62.3" cy="55.1" r=".35"/>
<circle cx="64" cy="64" r=".35"/>
<circle cx="53.4" cy="64" r=".35"/>
<circle cx="35.6" cy="55.1" r=".35"/>
<circle cx="46.3" cy="32" r=".35"/>
<circle cx="35.6" cy="32" r=".35"/>
<circle cx="281" cy="174.2" r=".35"/>
<circle cx="272.1" cy="174.2" r=".35"/>
<circle cx="263.2" cy="174.2" r=".35"/>
<circle cx="112" cy="32" r=".35"/>
<circle cx="112" cy="40.9" r=".35"/>
<circle cx="67.6" cy="181.3" r=".35"/>
<circle cx="51.6" cy="163.6" r=".35"/>
<circle cx="51.6" cy="181.3" r=".35"/>
<circle cx="67.6" cy="179.6" r=".35"/>
<circle cx="67.6" cy="163.6" r=".35"/>
<circle cx="131.6" cy="32" r=".35"/>
<circle cx="124.5" cy="32" r=".35"/>
<circle cx="138.7" cy="32" r=".35"/>
<circle cx="51.6" cy="179.6" r=".35"/>
<circle cx="112" cy="60.4" r=".35"/>
<circle cx="112" cy="49.8" r=".35"/>
<circle cx="51.6" cy="161.8" r=".35"/>
<circle cx="67.6" cy="97.8" r=".35"/>
<circle cx="71.1" cy="124.4" r=".35"/>
<circle cx="71.1" cy="106.7" r=".35"/>
<circle cx="71.1" cy="108.4" r=".35"/>
<circle cx="83.6" cy="85.3" r=".35"/>
<circle cx="112" cy="71.1" r=".35"/>
<circle cx="83.6" cy="97.8" r=".35"/>
<circle cx="46.3" cy="106.7" r=".35"/>
<circle cx="145.8" cy="179.6" r=".35"/>
<circle cx="193.8" cy="147.6" r=".35"/>
<circle cx="163.6" cy="160" r=".35"/>
<circle cx="193.8" cy="151.1" r=".35"/>
<circle cx="151.2" cy="147.6" r=".35"/>
<circle cx="136.9" cy="151.1" r=".35"/>
<circle cx="216.9" cy="49.8" r=".35"/>
</g>
<g font-size="4.8">
<text x="71.2" y="164.5">NRST</text>
<text x="71.2" y="182.2">WAKE UP</text>
<text x="28.5" y="194.7">System Button</text>
</g>
<text font-size="3.4" x="10.7" y="131.1">OPTIONAL</text>
<g font-size="3.3">
<text x="53.4" y="122.2">POWER</text>
<text x="53.4" y="125.7">ON</text>
</g>
<g font-size="2.8">
<text x="258" y="200">1/1</text>
<text x="279.5" y="202.8">B</text>
<text x="286.3" y="201.5">4</text>
<text x="287.5" y="204">9</text>
</g>
<text font-size="2.2" x="258.7" y="178.1">Through Holes</text>
<g font-size="1.6" fill="#000080">
<text x="233" y="8.5">J2</text>
<text x="233" y="10.3">TSW-102-07-G-S</text>
<text x="257.8" y="15.6">L1</text>
<text x="101.4" y="21">J1</text>
<text x="101.4" y="22.8">TSW-102-07-G-S</text>
<text x="254.3" y="21">180ohm at 100MHz</text>
<text x="53.4" y="29.5">DMP2160</text>
<text x="56.9" y="27.4">Q1-1</text>
<text x="69.4" y="27.4">Q1-2</text>
<text x="69.4" y="29.5">DMP2160</text>
<text x="154.2" y="29.1">U1</text>
<text x="185" y="29.9">L3</text>
<text x="257.8" y="29.9">L2</text>
<text x="28.5" y="35.2">C4</text>
<text x="38.4" y="35.2">R3</text>
<text x="92.5" y="33.4">C1</text>
<text x="92.5" y="35.2">100nF</text>
<text x="126.3" y="33.4">C2</text>
<text x="126.3" y="35.2">10uF</text>
<text x="133.4" y="33.4">C5</text>
<text x="133.4" y="35.2">10uF</text>
<text x="140.5" y="33.4">C3</text>
<text x="140.5" y="35.2">10uF</text>
<text x="183.2" y="33.4">1uH</text>
<text x="195.6" y="33.4">R2</text>
<text x="195.6" y="35.2">309K</text>
<text x="208.1" y="35.2">C6</text>
<text x="254.3" y="35.2">180ohm at 100MHz</text>
<text x="28.5" y="37">100nF</text>
<text x="38.4" y="37.3">10K</text>
<text x="122.7" y="40.5">R4</text>
<text x="131.6" y="40.5">100R</text>
<text x="195.6" y="40.5">R5</text>
<text x="208.1" y="37">4.7uF</text>
<text x="76.5" y="44.1">R1</text>
<text x="76.5" y="45.9">100K</text>
<text x="114.9" y="44.1">R130</text>
<text x="114.9" y="46.2">0R</text>
<text x="138.7" y="42.3">C7</text>
<text x="138.7" y="44.1">4.7uF</text>
<text x="185" y="47.6">L6</text>
<text x="195.6" y="42.3">71K5</text>
<text x="257.8" y="47.6">L5</text>
<text x="51.6" y="53">Q2-1</text>
<text x="69.4" y="53">Q2-2</text>
<text x="119.2" y="49.4">R16</text>
<text x="128.1" y="49.4">10K</text>
<text x="160.1" y="51.2">MIC23451</text>
<text x="183.2" y="51.2">1uH</text>
<text x="195.6" y="51.2">R6</text>
<text x="195.6" y="53">301K</text>
<text x="208.1" y="53">C8</text>
<text x="254.3" y="53">180ohm at 100MHz</text>
<text x="28.5" y="58.3">C9</text>
<text x="37.4" y="58.3">R8</text>
<text x="58.7" y="58.3">DMP2160</text>
<text x="76.5" y="58.3">DMP2160</text>
<text x="119.2" y="54.8">R7</text>
<text x="135.2" y="54.8">R17</text>
<text x="195.6" y="58.3">R9</text>
<text x="208.1" y="54.8">4.7uF</text>
<text x="28.5" y="60.1">100nF</text>
<text x="37.4" y="60.1">100K</text>
<text x="117.4" y="65.4">R15</text>
<text x="119.2" y="60.1">R10</text>
<text x="128.1" y="60.1">10K</text>
<text x="135.2" y="65.4">R19</text>
<text x="185" y="65.4">L8</text>
<text x="195.6" y="60.1">158K</text>
<text x="257.8" y="65.4">L7</text>
<text x="65.8" y="67.2">R12</text>
<text x="65.8" y="69">100K</text>
<text x="117.4" y="70.8">R18</text>
<text x="126.3" y="70.8">10K</text>
<text x="183.2" y="69">1uH</text>
<text x="195.6" y="69">R11</text>
<text x="195.6" y="70.8">309K</text>
<text x="208.1" y="70.8">C10</text>
<text x="254.3" y="70.8">180ohm at 100MHz</text>
<text x="133.4" y="76.1">R13</text>
<text x="142.3" y="76.1">10K</text>
<text x="195.6" y="76.1">R14</text>
<text x="195.6" y="77.9">71K5</text>
<text x="208.1" y="72.5">4.7uF</text>
<text x="48" y="92.1">R132</text>
<text x="48" y="93.9">100K</text>
<text x="69.4" y="90.3">R129</text>
<text x="69.4" y="92.1">100K</text>
<text x="86.4" y="90.3">R128</text>
<text x="86.4" y="92.5">10K</text>
<text x="90.7" y="97.4">R131</text>
<text x="252.5" y="101">J4</text>
<text x="26.7" y="106.3">R127</text>
<text x="37.4" y="106.3">10K</text>
<text x="58.7" y="104.5">Q7</text>
<text x="58.7" y="106.3">BSS138</text>
<text x="85.4" y="104.5">Q6</text>
<text x="85.4" y="106.3">BSS138</text>
<text x="222.3" y="105.4">D1</text>
<text x="252.5" y="102.8">TSW-102-07-G-S</text>
<text x="177.8" y="111.7">D2</text>
<text x="188.5" y="111.7">R20</text>
<text x="197.4" y="111.7">100R</text>
<text x="243.6" y="113.4">C13</text>
<text x="75.8" y="117">PB3</text>
<text x="177.8" y="115.2">RB160M-60TR</text>
<text x="209.8" y="117">C14</text>
<text x="209.8" y="118.8">0.2F/3.3V</text>
<text x="222.3" y="116.3">BAT54C</text>
<text x="243.6" y="115.2">100nF</text>
<text x="168.9" y="147.2">R21</text>
<text x="168.9" y="150.8">R22</text>
<text x="253.8" y="153.6">Z1</text>
<text x="262.7" y="153.6">Z2</text>
<text x="271.5" y="153.6">Z3</text>
<text x="280.4" y="153.6">Z4</text>
<text x="53.4" y="156.1">R126</text>
<text x="53.4" y="157.9">100K</text>
<text x="60.5" y="159.7">PB1</text>
<text x="252.7" y="157">11.1</text>
<text x="261.6" y="157">11.1</text>
<text x="270.5" y="157">11.1</text>
<text x="279.4" y="157">11.1</text>
<text x="37.4" y="163.2">R23</text>
<text x="46.3" y="163.2">100R</text>
<text x="157.8" y="164.3">U2</text>
<text x="177.8" y="163.2">C15</text>
<text x="177.8" y="165">100nF</text>
<text x="252.5" y="163.2">MH1</text>
<text x="252.5" y="165">PTH</text>
<text x="261.4" y="163.2">MH2</text>
<text x="261.4" y="165">PTH</text>
<text x="270.3" y="163.2">MH3</text>
<text x="270.3" y="165">PTH</text>
<text x="279.2" y="163.2">MH4</text>
<text x="279.2" y="165">PTH</text>
<text x="53.4" y="173.9">R121</text>
<text x="176.1" y="173.9">R25</text>
<text x="186.7" y="173.9">0R</text>
<text x="53.4" y="175.7">10K</text>
<text x="60.5" y="177.4">PB2</text>
<text x="37.4" y="181">R24</text>
<text x="46.3" y="181">100R</text>
<text x="148.7" y="184.6">R26</text>
<text x="148.7" y="186.7">10K</text>
<text x="156.5" y="188.1">ADG849</text>
</g>
<g font-size="1.6">
<text x="234.4" y="16.4" transform="rotate(-90 234.4 16.4)">1</text>
<text x="236.1" y="16.4" transform="rotate(-90 236.1 16.4)">2</text>
<text x="255.7" y="17.4">1</text>
<text x="262.7" y="17.4">2</text>
<text x="268.5" y="13.5">VDDIN_3V3</text>
<text x="23.2" y="29.5">VBUS_JLINK</text>
<text x="102.8" y="28.8" transform="rotate(-90 102.8 28.8)">1</text>
<text x="104.6" y="28.8" transform="rotate(-90 104.6 28.8)">2</text>
<text x="108.5" y="25.8">VDD_MAIN_5V</text>
<text x="215.2" y="27.7">VOUT1</text>
<text x="268.5" y="27.7">VDD_SDHC_3V3</text>
<text x="51.2" y="31.6">1</text>
<text x="61.7" y="31.6">7</text>
<text x="61.7" y="33.4">6</text>
<text x="67.2" y="31.6">8</text>
<text x="67.2" y="33.4">3</text>
<text x="77.7" y="31.6">4</text>
<text x="149.9" y="31.6">25</text>
<text x="150.8" y="33.4">5</text>
<text x="150.8" y="35.2">8</text>
<text x="175.5" y="33.4">22</text>
<text x="175.5" y="31.6">26</text>
<text x="255.7" y="31.6">1</text>
<text x="262.7" y="31.6">2</text>
<text x="55.5" y="40">2</text>
<text x="75.1" y="40">5</text>
<text x="150.8" y="40.5">3</text>
<text x="175.5" y="37">23</text>
<text x="150.8" y="42.3">6</text>
<text x="150.8" y="44.1">9</text>
<text x="215.2" y="45.5">VOUT2</text>
<text x="268.5" y="45.5">VDD_SDHC_1V8</text>
<text x="23.2" y="52.6">VBUS_USBA</text>
<text x="113.8" y="52.6">VOUT1</text>
<text x="149.9" y="49.4">21</text>
<text x="175.5" y="51.2">18</text>
<text x="175.5" y="49.4">4</text>
<text x="255.7" y="49.4">1</text>
<text x="262.7" y="49.4">2</text>
<text x="49.5" y="54.7">1</text>
<text x="60" y="54.7">7</text>
<text x="60" y="56.5">6</text>
<text x="67.2" y="54.7">8</text>
<text x="67.2" y="56.5">3</text>
<text x="77.7" y="54.7">4</text>
<text x="149.9" y="54.7">20</text>
<text x="175.5" y="54.7">17</text>
<text x="53.8" y="63.1">2</text>
<text x="75.1" y="63.1">5</text>
<text x="113.8" y="63.3">VOUT2</text>
<text x="149.9" y="65.4">16</text>
<text x="149.9" y="60.1">19</text>
<text x="215.2" y="63.3">VOUT3</text>
<text x="268.5" y="63.3">VDD_3V3</text>
<text x="149.9" y="70.7">15</text>
<text x="175.5" y="69">12</text>
<text x="175.5" y="67.2">7</text>
<text x="255.7" y="67.2">1</text>
<text x="262.7" y="67.2">2</text>
<text x="129.8" y="74">VOUT3</text>
<text x="149.9" y="76.1">13</text>
<text x="175.5" y="72.5">14</text>
<text x="80" y="80.9">VDD_MAIN_5V</text>
<text x="43.6" y="84.6">VDDBU</text>
<text x="156.1" y="87.5" transform="rotate(-90 156.1 87.5)">1</text>
<text x="157.9" y="87.5" transform="rotate(-90 157.9 87.5)">2</text>
<text x="159.7" y="88.4" transform="rotate(-90 159.7 88.4)">10</text>
<text x="161.5" y="88.4" transform="rotate(-90 161.5 88.4)">27</text>
<text x="166.8" y="88.4" transform="rotate(-90 166.8 88.4)">11</text>
<text x="168.6" y="88.4" transform="rotate(-90 168.6 88.4)">24</text>
<text x="170.3" y="88.4" transform="rotate(-90 170.3 88.4)">28</text>
<text x="57.3" y="99.8">3</text>
<text x="84" y="99.8">3</text>
<text x="49.5" y="106.3">1</text>
<text x="76.1" y="106.3">1</text>
<text x="172.5" y="102.4">VDD_3V3</text>
<text x="269.4" y="104.2">VDDBU</text>
<text x="57.3" y="111.1">2</text>
<text x="84" y="111.1">2</text>
<text x="220.2" y="111.6">1</text>
<text x="220.2" y="108.1">2</text>
<text x="230.6" y="109.9">3</text>
<text x="253.9" y="108.8" transform="rotate(-90 253.9 108.8)">1</text>
<text x="255.7" y="108.8" transform="rotate(-90 255.7 108.8)">2</text>
<text x="133.4" y="143.3">VDD_SDHC_3V3</text>
<text x="147.6" y="143.3">VDD_SDHC_1V8</text>
<text x="190.3" y="143.3">VDDSDHC</text>
<text x="48.9" y="150.4">VDDBU</text>
<text x="160.1" y="155.7">VDD_3V3</text>
<text x="163.2" y="164.1" transform="rotate(-90 163.2 164.1)">2</text>
<text x="48.9" y="168.2">VDDBU</text>
<text x="154.4" y="172.1">6</text>
<text x="172" y="173.9">5</text>
<text x="253.9" y="172.8" transform="rotate(-90 253.9 172.8)">1</text>
<text x="262.8" y="172.8" transform="rotate(-90 262.8 172.8)">1</text>
<text x="271.7" y="172.8" transform="rotate(-90 271.7 172.8)">1</text>
<text x="280.6" y="172.8" transform="rotate(-90 280.6 172.8)">1</text>
<text x="154.4" y="175.6">4</text>
<text x="154.4" y="179.2">1</text>
<text x="163.2" y="188.8" transform="rotate(-90 163.2 188.8)">3</text>
<text x="252.3" y="195.1">A</text>
<text x="252.3" y="193.3">B</text>
<text x="256.6" y="193.3">RevB</text>
<text x="265.1" y="195.1">PPn</text>
<text x="265.1" y="193.3">PPn</text>
<text x="269.8" y="195.1">06-MAR-17</text>
<text x="269.9" y="193.3">10-AUG-17</text>
<text x="279.2" y="195.1">XXX</text>
<text x="279.2" y="193.3">XXX</text>
<text x="283.6" y="195.1">XX-XXX-XX</text>
<text x="283.6" y="193.3">XX-XXX-XX</text>
<text x="230.8" y="203.1">SAMA5D27-SOM1-EK1</text>
<text x="232.1" y="199.3">Power Supply</text>
</g>
<g font-size="1.6" fill="#004080">
<text x="153.8" y="32.7">PVIN1</text>
<text x="153.8" y="34.5">PVIN2</text>
<text x="169.2" y="34.5">SNS1</text>
<text x="169.8" y="32.7">SW1</text>
<text x="153.8" y="36.3">PVIN3</text>
<text x="153.8" y="41.6">AVIN1</text>
<text x="170.5" y="38.1">FB1</text>
<text x="153.8" y="43.4">AVIN2</text>
<text x="153.8" y="45.2">AVIN3</text>
<text x="153.8" y="50.5">EN1</text>
<text x="169.2" y="52.3">SNS2</text>
<text x="169.8" y="50.5">SW2</text>
<text x="153.8" y="55.8">PG1</text>
<text x="170.5" y="55.8">FB2</text>
<text x="153.8" y="61.2">EN2</text>
<text x="153.8" y="66.5">PG2</text>
<text x="153.8" y="71.8">EN3</text>
<text x="169.2" y="70.1">SNS3</text>
<text x="169.8" y="68.3">SW3</text>
<text x="153.8" y="77.2">PG3</text>
<text x="170.5" y="73.6">FB3</text>
<text x="157.2" y="84.5" transform="rotate(-90 157.2 84.5)">PGND1</text>
<text x="159" y="84.5" transform="rotate(-90 159 84.5)">PGND2</text>
<text x="160.8" y="84.5" transform="rotate(-90 160.8 84.5)">PGND3</text>
<text x="162.6" y="84.5" transform="rotate(-90 162.6 84.5)">EP2</text>
<text x="167.9" y="84.5" transform="rotate(-90 167.9 84.5)">AGND1</text>
<text x="169.7" y="84.5" transform="rotate(-90 169.7 84.5)">AGND2</text>
<text x="171.5" y="84.5" transform="rotate(-90 171.5 84.5)">EP1</text>
<text x="157.4" y="173.2">S2</text>
<text x="164.4" y="169.7" transform="rotate(-90 164.4 169.7)">VDD</text>
<text x="157.4" y="176.7">S1</text>
<text x="168.7" y="175">D</text>
<text x="157.4" y="180.3">IN</text>
<text x="164.4" y="185.8" transform="rotate(-90 164.4 185.8)">GND</text>
</g>
<g font-size="1.6" fill="#f00">
<text x="126.3" y="54.8">DNP10K</text>
<text x="142.3" y="54.8">DNP0R</text>
<text x="126.3" y="65.4">DNP10K</text>
<text x="142.3" y="65.4">DNP0R</text>
<text x="65.8" y="70.8">DNP</text>
<text x="120.4" y="82.1">PD8</text>
<text x="97.8" y="97.4">DNP0R</text>
<text x="10.3" y="107">SHDN</text>
<text x="177.8" y="147.2">DNP0R</text>
<text x="177.8" y="150.8">DNP0R</text>
<text x="53.4" y="159.7">DNP</text>
<text x="25.8" y="163.9">NRST</text>
<text x="118.8" y="179.9">PA11</text>
<text x="25.3" y="181.7">WKUP</text>
</g>
<g font-size="1.6" fill="#00f">
<text x="131.6" y="81.4">BB_PWR_GOOD</text>
<text x="211.6" y="125.9">(Super)-Capacitor</text>
<text x="211.6" y="127.5">energy storage</text>
<text x="129.8" y="179.2">SDMMC0_VDDSEL</text>
<text x="174.3" y="184.6">IN=0: S1 Closed</text>
<text x="174.3" y="186.2">IN=1: S2 Closed</text>
</g>
<text font-size="1.5" fill="#00f" x="208.4" y="116.6">+</text>
<g font-size="1.4">
<text x="251.3" y="196.7">REV</text>
<text x="255.7" y="195.1">INIT EDIT</text>
<text x="256.4" y="196.7">MODIF.</text>
<text x="265.1" y="196.7">DES.</text>
<text x="272.1" y="196.7">DATE</text>
<text x="279" y="196.7">VER.</text>
<text x="285.8" y="196.7">DATE</text>
<text x="279.2" y="199">REV.</text>
<text x="285.4" y="199">SHEET</text>
</g>
<g font-size="1.3">
<text x="30.8" y="1.3">5</text>
<text x="88.9" y="1.3">4</text>
<text x="147" y="1.3">3</text>
<text x="205" y="1.3">2</text>
<text x="263.1" y="1.3">1</text>
<text x=".5" y="28.4">D</text>
<text x="292.6" y="28.4">D</text>
<text x=".5" y="79.5">C</text>
<text x="292.6" y="79.5">C</text>
<text x=".5" y="130.6">B</text>
<text x="292.6" y="130.6">B</text>
<text x=".5" y="181.7">A</text>
<text x="292.6" y="181.7">A</text>
<text x="251.8" y="199.5">SCALE</text>
<text x="30.8" y="207.4">5</text>
<text x="88.9" y="207.4">4</text>
<text x="147" y="207.4">3</text>
<text x="205" y="207.4">2</text>
<text x="263.1" y="207.4">1</text>
</g>
</svg>
